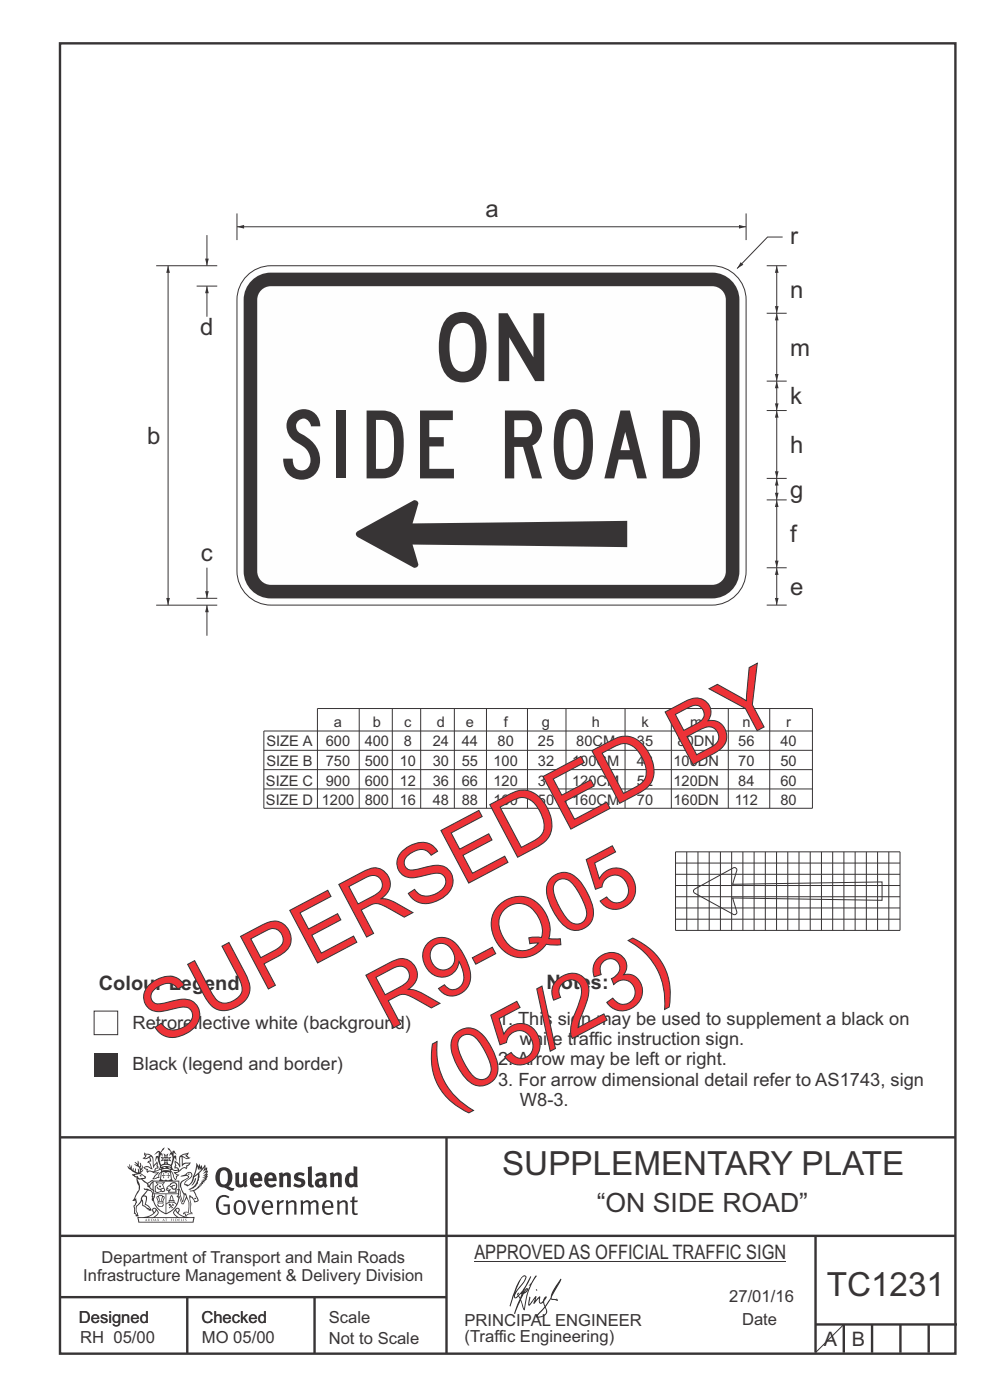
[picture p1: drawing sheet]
<svg xmlns="http://www.w3.org/2000/svg" width="210mm" height="297mm" viewBox="0 0 210 297" stroke-linecap="round" stroke-linejoin="round" font-family="sans-serif">
<g fill="none" stroke="#373435" stroke-width=".51">
<path d="M12.7 9.2h190v278h-190zM12.7 241.3h190M94.7 241.4v45.8M12.7 275.2h82M12.7 262.2h190.1M39.7 275.2v12M66.7 275.2v12M173 262.2v24.8M173 281h30M179 281v6M185 281v6M191 281v6"/>
<path d="M197 281v6"/>
</g>
<g fill="#373435">
<path d="M47 248.5a2.55 2.55 0 0 0 0 2.7l.3 .1a.81 .81 0 0 0 1-.9v-.6a1.04 1.04 0 0 0-1.1-1.5zM46.3 248.1a1.82 1.82 0 0 1 2.1-.2 1.82 1.82 0 0 1 .9 1.9 2.29 2.29 0 0 1-.8 1.9l.7 .3h.5l-.2 .6a2.87 2.87 0 0 1-2-.7 2.12 2.12 0 0 1-1.6-3.1z" fill-rule="evenodd"/>
<path d="M49.9 248.9l.8-.2v2a.46 .46 0 0 0 .3 .6 .46 .46 0 0 0 .6-.3v-2.1l.7-.2v2.4l.2 .5-.5 .4-.3-.3a1.02 1.02 0 0 1-1.2 .2 1.02 1.02 0 0 1-.6-1.1z" fill-rule="evenodd"/>
<path d="M54 249.5l-.1 .5h.9a.49 .49 0 0 0-.2-.6 .49 .49 0 0 0-.6 .1zM53.4 249.1a1.34 1.34 0 0 1 1.6-.2 1.34 1.34 0 0 1 .7 1.5v.2h-1.8a.77 .77 0 0 0 .5 .8 .77 .77 0 0 0 .9-.4l.3 .5a1.59 1.59 0 0 1-2 .2 1.59 1.59 0 0 1-.5-2z" fill-rule="evenodd"/>
<path d="M57.1 249.5l-.2 .5h1a.49 .49 0 0 0-.2-.6 .49 .49 0 0 0-.6 .1zM56.4 249.1a1.34 1.34 0 0 1 1.6-.2 1.34 1.34 0 0 1 .7 1.5v.2h-1.8a.77 .77 0 0 0 .5 .8 .77 .77 0 0 0 .9-.4l.4 .5a1.59 1.59 0 0 1-2.1 .2 1.59 1.59 0 0 1-.5-2z" fill-rule="evenodd"/>
<path d="M59.2 248.9l.7-.2 .1 .4a.95 .95 0 0 1 1-.3 .95 .95 0 0 1 .7 .8v2.3h-.8v-2.3a.46 .46 0 0 0-.8 .1v2.2h-.8z" fill-rule="evenodd"/>
<path d="M62.6 249.1a1.75 1.75 0 0 1 2-.1l-.2 .5-.6-.2a.43 .43 0 0 0-.6 .3l.4 .3a1.04 1.04 0 0 1 1.2 1.1 1.04 1.04 0 0 1-1.4 1l-1.2-.4 .3-.6 1 .4 .4-.4a.88 .88 0 0 0-1-.5l-.4-.2-.1-.4z" fill-rule="evenodd"/>
<path d="M65.3 247.6l.8-.2 .1 3.8 .3 .2 .1 .5a.88 .88 0 0 1-1-.1 .88 .88 0 0 1-.3-1z" fill-rule="evenodd"/>
<path d="M67.8 250.6a.43 .43 0 0 0-.1 .7 .43 .43 0 0 0 .7-.1v-.7zM66.8 249.2a1.7 1.7 0 0 1 2.4 .1v1.8l.3 .4-.4 .5-.5-.3a1.03 1.03 0 0 1-1.7-.2 1.03 1.03 0 0 1 .8-1.5h.7v-.4a.8 .8 0 0 0-1.2 .1z" fill-rule="evenodd"/>
<path d="M70 248.9l.7-.2 .1 .4a.95 .95 0 0 1 1-.3 .95 .95 0 0 1 .7 .8v2.3h-.8v-2.3a.46 .46 0 0 0-.8 .1v2.2h-.8z" fill-rule="evenodd"/>
<path d="M74.3 249.5a1.48 1.48 0 0 0 0 1.7h.5l.2-.1v-1.5l-.3-.2zM75 247.4l.8 .1 .1 4.4h-.7l-.1-.2a1.26 1.26 0 0 1-1.4 0 1.26 1.26 0 0 1-.5-1.3 1.29 1.29 0 0 1 .4-1.3 1.29 1.29 0 0 1 1.4-.2z" fill-rule="evenodd"/>
<path d="M46.4 253.9a1.72 1.72 0 0 1 2.3 0l-.3 .3a1.24 1.24 0 0 0-1.4-.2 1.24 1.24 0 0 0-.6 1.4 1.49 1.49 0 0 0 1.2 2l.7-.2v-1.3h-.8l-.1-.4h1.4v1.9a1.93 1.93 0 0 1-2.3 0 1.93 1.93 0 0 1-.7-2.2l.2-.7z" fill-rule="evenodd"/>
<path d="M50.4 255.1a1.65 1.65 0 0 0 .2 2.2 .99 .99 0 0 0 1-1.4 .78 .78 0 0 0-.4-.8 .78 .78 0 0 0-.8 0zM50 254.9a1.33 1.33 0 0 1 1.6-.1 1.33 1.33 0 0 1 .5 1.4 1.31 1.31 0 0 1-1.3 1.6 1.31 1.31 0 0 1-1.2-1.6v-.6z" fill-rule="evenodd"/>
<path d="M52.5 254.7l.5-.1 .8 2.6 .8-2.5h.5l-1.1 3h-.5z" fill-rule="evenodd"/>
<path d="M56.3 255.2l-.2 .7h1.3a.7 .7 0 0 0-.3-.8 .7 .7 0 0 0-.8 .1zM55.9 255a1.22 1.22 0 0 1 1.5-.2 1.22 1.22 0 0 1 .5 1.5h-1.8a.93 .93 0 0 0 .5 1 .93 .93 0 0 0 1.1-.2l.2 .3a1.43 1.43 0 0 1-1.8 .1 1.43 1.43 0 0 1-.6-1.7z" fill-rule="evenodd"/>
<path d="M58.7 254.7l.4-.1 .1 .5 .4-.4 .6-.1-.1 .6a.66 .66 0 0 0-.9 .6v1.9h-.4z" fill-rule="evenodd"/>
<path d="M60.6 254.8l.4-.2 .1 .5a.94 .94 0 0 1 1-.5 .94 .94 0 0 1 .8 .8v2.3h-.5l-.1-2.5a.81 .81 0 0 0-1.2 .3v2.2h-.4z" fill-rule="evenodd"/>
<path d="M63.7 254.7l.5-.1 .1 .5 .4-.3a.78 .78 0 0 1 1.2 .3 .9 .9 0 0 1 .9-.5 .9 .9 0 0 1 .8 .8v2.3h-.5l-.1-2.5a.67 .67 0 0 0-1.1 .3v2.2h-.5v-2.4l-.4-.2-.7 .4v2.2h-.5z" fill-rule="evenodd"/>
<path d="M69.1 255.2l-.2 .7h1.3a.7 .7 0 0 0-.3-.8 .7 .7 0 0 0-.8 .1zM68.7 255a1.22 1.22 0 0 1 1.5-.2 1.22 1.22 0 0 1 .5 1.5h-1.8a.93 .93 0 0 0 .4 1 .93 .93 0 0 0 1.2-.2l.2 .3a1.44 1.44 0 0 1-1.8 .1 1.44 1.44 0 0 1-.6-1.7z" fill-rule="evenodd"/>
<path d="M71.5 254.8l.4-.2 .1 .5a.94 .94 0 0 1 1-.5 .94 .94 0 0 1 .8 .8v2.3h-.5l-.1-2.5a.81 .81 0 0 0-1.2 .3v2.2h-.4z" fill-rule="evenodd"/>
<path d="M74.7 253.9l.5-.1v.9h.7l-.1 .4h-.6v2.1l.1 .2h.5l.1 .3a.75 .75 0 0 1-1.2-.6v-2h-.4v-.4h.4z" fill-rule="evenodd"/>
<path d="M30.8 244.9l1.1 .3-.9 .5h-.4l.6-.5zM31.8 245.5l.2-.1a2.44 2.44 0 0 1 .5 1.9l.1 .5 .6-1-.1 .6 .3 .3a.57 .57 0 0 0-.6 .8l-1-.2-.5 .2 .2-.5-.8-.3 .7-.1 .9 .5 .1-.1-.6-1.3-.2-.1 .5-.1zM30.7 244.4l-.1 .5 .2 .4-.6 .4a1.04 1.04 0 0 0 1.4-.1l.2 .6-.3 .1-.2 .4a.94 .94 0 0 1 .8 1.1l-.2-.1a1.16 1.16 0 0 0-1.5-.1l.3 .4 .4 .2 .1 .5 .2 .1 .1-.2a.94 .94 0 0 1 1.1 .3h.8l-1.2 1.2a1.13 1.13 0 0 0 1.2-.2l.4-.1v-.4l.4-.7a.83 .83 0 0 0-.6 1h-.3l-.7 .3 1.1-1.4-.5 .2-.5-.1 1.3-.5-.1-.2-.9 .4v-.3l.2-.2 .3 .1 .1-.3-.2-.4 .1-.6-.2-.3-.7 .9v-.7a1.42 1.42 0 0 0-1.6-1.8z" fill-rule="evenodd"/>
<path d="M38.5 245.3l.5-.3 .7-.1-.6 .3 .8 .5h-.3zM38.3 245.5h.2l.1 2a1.69 1.69 0 0 1 1.6-.7l-.8 .5 .1 .5a1.1 1.1 0 0 0-1.5 .6l-.1-.5-.2-.2h-.5l.3-.4-.3-.7a1.42 1.42 0 0 1 .9 1.1l.2-.1zM37.1 246.2l.1 1-.2 .3 .1 .5 .5-.1 .2 .2a.96 .96 0 0 1-1.2-.1l-.1 .1a1.06 1.06 0 0 0 1.3 .2v.1a.72 .72 0 0 1-.9 .2l.2 .5 .6 .2-.4 .2-.1 .7-.2-.4-.4-1.1-.4-.4 .4 .9a1.54 1.54 0 0 0 .7 1.2l.2-.3a.58 .58 0 0 1 .4-.7l.2-.2h-.3l-.5-.3 .9-.5a.93 .93 0 0 1 1.2-.5v.2l.2-.2 .1-.5a.99 .99 0 0 0 .7-.8l-1.3 .1-.3 .2-.1-1.4 .9 .4 .9-.3h-.4l-.5-.4 .4-.7-.6 .2a1.46 1.46 0 0 0-1.4 2.1l.1 .4-.3-.4z" fill-rule="evenodd"/>
<path d="M35.6 248.9l.2 .1-.1 .3 .4 .1-.4 .1v.5l-.1-.6h-.3l.3-.1z" fill-rule="evenodd"/>
<path d="M34.6 248.9l.2 .1v.3l.3 .1h-.3l-.1 .6v-.5l-.4-.1 .4-.1z" fill-rule="evenodd"/>
<path d="M34.3 248.8a.57 .57 0 0 1 .9 .2 .57 .57 0 0 1 .9-.2l.2 1.4h-.2a.57 .57 0 0 1-.9 0 .69 .69 0 0 1-1.1 0zM34.2 248.1l-.3 2.1-.1 .4h2.9l-.2-.4-.3-2.1h-.2v.3l-.8-.2-.8 .2v-.3z" fill-rule="evenodd"/>
<path d="M34.2 252.4a.3 .3 0 0 0 .6 0 .3 .3 0 0 0-.6 0zM33.3 251l.3 .3-.3 .3a.79 .79 0 0 0 0 1.3l.8-.2-.1-.3a.55 .55 0 0 1-.7-.6h.1l.2 .3 .3 .1 .8-.2-.4-.7 .4-.3-.7 .1zM33 250.7l1.1 .2 .9-.2-.4 .7 .4 1.1a.56 .56 0 0 1-.8 .3l-.2 .1a.73 .73 0 0 1-.9 .1 .73 .73 0 0 1-.3-.9v-.4l.6-.4z" fill-rule="evenodd"/>
<path d="M35.6 251.9l.7-.5a.58 .58 0 0 1 1-.1 .58 .58 0 0 1-.4 .9l-.3-.3a.43 .43 0 0 1 .6-.3v-.1a.57 .57 0 0 0-.8 .2l-.2-.1-.3 .1 .5 .2a.55 .55 0 0 0 .8 .4v.5h-1.3l.4-.3-.2-.2-.6 .1 .2-.2-.2-.1zM35.4 251.8l-.1 .2a.39 .39 0 0 0 .2 .6h.3l-.2 .4h1.9l-.1-.7a.86 .86 0 0 0-.1-1.4 .86 .86 0 0 0-1.3 .4z" fill-rule="evenodd"/>
<path d="M36 254.8h.8v.2h-.8zM36.4 253.8l.2 .8h-.4zM36.4 253.5l-.3 .5-.1 .6h-.2v.4l-.7 .4 .2 .2a1.48 1.48 0 0 1 2.1 .1l.2-.1-.6-.5v-.5h-.2l-.1-.6z" fill-rule="evenodd"/>
<path d="M35.8 255.4l.4 .1 .1 .3 .3-.2-.2-.2a.38 .38 0 0 1 .5 .5l-.2-.2-.3 .3 .4 .2-.4 .2-.1-.4-.4 .4-.1-.2 .4-.3-.1-.1-.2 .1z" fill-rule="evenodd"/>
<path d="M34.5 254h.2v.2l-.2 .6h-.2zM33.6 255.3h.9v.2a.55 .55 0 0 1-.8 .4v-.2l-.2-.1zM33.4 254h.2l.2 .8h-.2zM33.6 255h.8l.1 .1-.8 .1zM33.8 253.7h.5l-.2 1.1h-.1zM33.3 253.8l-.1 .3 .3 1.1a.48 .48 0 0 0-.1 .6 .48 .48 0 0 0 .5 .3l.5-.1a.49 .49 0 0 0 .2-.8l.3-1.1-.1-.3a1.42 1.42 0 0 0-1.5 0z" fill-rule="evenodd"/>
<path d="M33.7 251.5l.4 .1 .1 .3h-.3z" fill-rule="evenodd"/>
<path d="M41.3 250.1l.3-.2-.2 .9-.6 .7h-.2l.5-.7z" fill-rule="evenodd"/>
<path d="M39.7 249l.3-.2 .5 .2a.88 .88 0 0 1-.6 1.1 1.22 1.22 0 0 0-.8 1.3l.5 .2a.72 .72 0 0 0 .9-.4l.5-.8 .2-.6 .8-.6v.3a2.85 2.85 0 0 1-2 2.8l.1 .1a2.13 2.13 0 0 0 1.9-1.5v-.2a2.01 2.01 0 0 0 .3-1.8l1.1-1.3-.4 1 .7-.5-.7 1 .8-.4-.8 .8 .7-.1-.9 .5 .8-.1-.8 .4h.8l-.9 .3 .3 .2h-.4l.2 .3h-.3l.1 .3h-.4l.2 .3h-.2a2.16 2.16 0 0 1-2 1l.1 .2h.4a.76 .76 0 0 1 .7 .7l.5 1.2-.6 .2a1.45 1.45 0 0 0-1.1-1.3l.2 1.8-.1 1.8 .4 .3a1.07 1.07 0 0 0-1.2 .4v-.3l-.5-.2a.87 .87 0 0 1 1.1-.1v-.7a4.4 4.4 0 0 0-.6-3.1v-.3h-.3a2.16 2.16 0 0 1-.7-2.2l.3-.3 1.2-.8a.55 .55 0 0 0-.4-.8zM37.8 252.4a.76 .76 0 0 1 .3 1.1l.6 1.6 .4-1.7 .2 .1a.61 .61 0 0 1-.1 .9l-.3 .9h-.2l-.7-1.6-.3 .1a1.18 1.18 0 0 0 .1-1.4zM41.8 247.5l.2 .8 .3-.6v.6l.4-.5a1.9 1.9 0 0 1-1.1 1.4l-.4 .3zM38.3 249.6l1.3-.1 .2 .1v.3l-.5 .3a1.26 1.26 0 0 0-.9 1.9l.2 .6a1.84 1.84 0 0 1 .1 2.1l-.4-1.3a.96 .96 0 0 0-.4-1.3l-.4 .3a.78 .78 0 0 1 0 1.2l.1 .3h.4l.4 1.1a.38 .38 0 0 0 .2 .4 .38 .38 0 0 0 .4-.1l.6-1.2a2.94 2.94 0 0 1 .4 2.5l-.1 .5-.8-.1-.3 .4v.2l.4-.1 .1 .4 .2 .1a1.02 1.02 0 0 1 1.3-.5v-.4l-.3-.1 .1-1.8-.3-1.3 .1 .1a1.14 1.14 0 0 1 .8 .9 .63 .63 0 0 0 .8-.2 .63 .63 0 0 0-.1-.9l-.7-1.2 .9-.6 .2-.3 .3-.1-.1-.2h.4l-.1-.3h.3l-.1-.3 .5-.1-.2-.2 .6-.4v-.2h-.2l.4-.5-.3 .1 .3-.6-.4 .1 .4-.5v-.3l-.3 .2 .2-.6-.1-.3-.4 .3v-.8l-.6 .8-.2-.7-.2 .4-.3-.7-.1 .6-.5-.8-.1 1.4-.6 1.9a1.81 1.81 0 0 1-1 1.4l-.6-.2a1.75 1.75 0 0 1 1.1-1.2 .75 .75 0 0 0 .1-1.3 .75 .75 0 0 0-1.1 .5z" fill-rule="evenodd"/>
<path d="M41.2 254.1h.3l.2 .3h-.4z" fill-rule="evenodd"/>
<path d="M29.4 258.4h11.6l-.1 .8h-11.4zM31.4 258.2l.4-.1a2.48 2.48 0 0 0 1.4-1.3l.3 .5-.5 .6-.5 .3zM32.5 256.6l.3-.2 .2 .2-.3 .6zM37.2 256.8a2.65 2.65 0 0 0 1.8 1.4h-1.1l-.5-.3-.5-.6zM37.4 256.6l.2-.2 .3 .2-.3 .6zM29.2 258.2l.1 1.2h11.8l.2-1.1-.2-.1a4.1 4.1 0 0 1-3.3-.9l.3-.4-.1-.5a1.06 1.06 0 0 0-1.3 .9l.2 .4 .6 .5h-4.7l.3-.1a.84 .84 0 0 0 .6-.7 .84 .84 0 0 0-.5-.9l-.3-.2-.5 .1-.1 .5 .3 .4a4.2 4.2 0 0 1-3.4 .9z" fill-rule="evenodd"/>
<path d="M31 258.7l.1 .2h-.2zM31 258.6l-.3 .5 .4-.1 .2 .1z" fill-rule="evenodd"/>
<path d="M31.4 258.6h.2v.4a.25 .25 0 0 0 .2-.1 .25 .25 0 0 0-.1-.3h.1a.29 .29 0 0 1 0 .4 .29 .29 0 0 1-.4 0 .29 .29 0 0 1 0-.4z" fill-rule="evenodd"/>
<path d="M32.2 258.6a.22 .22 0 0 1 .3 .2 .22 .22 0 0 1-.3 .2zM32 258.6l.1 .5a.33 .33 0 0 0 .4-.1 .33 .33 0 0 0 0-.4 .33 .33 0 0 0-.5 0z" fill-rule="evenodd"/>
<path d="M32.9 258.7l.1 .2h-.2zM32.9 258.6l-.2 .5 .3-.1 .2 .1z" fill-rule="evenodd"/>
<path d="M33.3 258.6h.2l.1 .2 .2-.2-.2 .2 .2 .3-.3-.2v.2h-.2l.2-.3z" fill-rule="evenodd"/>
<path d="M34.7 258.7l.1 .2h-.2zM34.7 258.6l-.3 .5 .4-.1 .2 .1z" fill-rule="evenodd"/>
<path d="M35 258.6h.5h-.2v.5h-.2l.1-.5z" fill-rule="evenodd"/>
<path d="M36.2 258.6h.3h-.1v.2h.1h-.1v.3h-.2z" fill-rule="evenodd"/>
<path d="M36.7 258.6h.2v.5h-.2z" fill-rule="evenodd"/>
<path d="M37.3 258.6a.22 .22 0 0 1 .3 .2 .22 .22 0 0 1-.3 .2zM37.1 258.6v.5a.33 .33 0 0 0 .5-.1 .33 .33 0 0 0 0-.4 .33 .33 0 0 0-.5 0z" fill-rule="evenodd"/>
<path d="M37.8 258.6h.4h-.2v.2h.1h-.1v.2l.2 .1h-.4z" fill-rule="evenodd"/>
<path d="M38.4 258.6h.2l-.1 .4 .2 .1h-.3z" fill-rule="evenodd"/>
<path d="M38.9 258.6h.2v.5h-.2z" fill-rule="evenodd"/>
<path d="M39.3 258.6h.2l-.1 .1 .2 .2-.2 .2h-.1v-.2l.2 .1z" fill-rule="evenodd"/>
<path d="M34.2 247.4a1.51 1.51 0 0 1 2.1 .2 2.67 2.67 0 0 0-2.1 0zM35.7 247.6l.5 .2v.2l-.4-.1zM34.6 247.7l.5-.1 .1 .2h-.4zM34.1 247.9l.2 .1-.3 .1zM35 246.9l.2-.2 .3 .2zM34.9 245.7h.2v.3h-.2zM35 245.1l.2 .2 .2-.2-.1 .4h-.2zM35.1 246.3h.2l.1 .4-.2-.2-.2 .2zM35.3 245.7h.2v.3h-.2zM34.4 245.7l.3 .1 .1 .2-.4 .1 .2-.2zM35.7 245.8l.3-.1-.2 .2 .2 .2-.4-.1zM32.7 244.9l1-.5-.1 1-.2-.2-.3 .2-.3 1.1 .5-1 .3 .9a1.84 1.84 0 0 1 .2 1.7l.4 .1a2.48 2.48 0 0 1 2.2 .1l.2-.3-.2-.7 .7-1.7 .4 .6-.2-1-.2-.1-.2 .3v-.9l.6 .4-.6-.8-.3 .1-.1 .4-.5-.8-.5-.3 .2 .4 .6 .6-.5 .7 .5-.3a2.06 2.06 0 0 1-.1 2.2l-.5-.2-.2-.6 .2-.1 .7 .2-.4-.5 .4-.5-.7 .2-.2-.2 .2-.7-.5 .4-.5-.4 .2 .7-.2 .2-.7-.2 .4 .5-.4 .5 .8-.2 .1 .1-.2 .6-.5 .2a2.02 2.02 0 0 1 0-2.2l.3 .5-.1-.6-.3-.1 .8-1.3-.4 .4-.5 .7-.2-.3a.8 .8 0 0 0-.8 .5z" fill-rule="evenodd"/>
<path d="M29.2 250.1l.3 .2a.61 .61 0 0 1 .8 .3l.3 .2a.8 .8 0 0 1 .6 1l.4 .1 .6 .5a1 1 0 0 1 .4 1.1l-.1 .7v-.5h-.1a.96 .96 0 0 0-.8-1.3l-.2-.2h-.7l-.1-.1-.1 .1 .1 .3h.6l-1.2 1.4-.2 .9-.4 .6a1.33 1.33 0 0 0-.5 1.8l.2 .5a1.26 1.26 0 0 1-.5-1.4l-.1-.4a1.56 1.56 0 0 0 .4-1.7l-.3 .2 .2-.5a3.2 3.2 0 0 0 .7-3zM30.4 253.9h.4a2.06 2.06 0 0 1-.1 1.6l.7 .5 .4 .4-.6-.1-.8-.6-.1-.9a.51 .51 0 0 1 .1-.9zM28.6 249.3a1.52 1.52 0 0 1 2.1 .6l-1.1 .1-.2-.1-.1-.4-.5 .1zM27.5 247v.8l-.3-.4-.1 .1a3.1 3.1 0 0 0 1.9 1.5l-1 .1 .5 .6 .5 .1 .1 1.1a1.84 1.84 0 0 1-.3 2.5l-.4 .9-.3 .4 .2 .1 .4-.1 .1 .4-.2 .5-.3 .2 .1 1.8 .2-.1 .3 .6h.1l.5-.1-.2-.5a1.3 1.3 0 0 1-.1-1.7l.9-1 .2 1.1 .5 .2 .5 .5 .1-.1 .2 .4 .5-.1a1.85 1.85 0 0 0-1.2-1.4l.1-.2a1.39 1.39 0 0 0 0-1.5l-.5-.1 .5-.5a.66 .66 0 0 1 .9-.4 .66 .66 0 0 1 .3 .9l-.1 .4 .2-.1v.2l-.1 .3 .2 .5 .1-.3a2.24 2.24 0 0 0 .1-2.2 .73 .73 0 0 1-.7-.7 .73 .73 0 0 1 .6-.7v-.2a.94 .94 0 0 0-.9 .8 .48 .48 0 0 1-.1-.5 .48 .48 0 0 1 .5-.3l.5-.3a.51 .51 0 0 0-.8 .2l-.4 .3-1.1-.8 .6-.1 .2-.5-1.2-.7 .5-.4v-.4l-.4 .4v-.2a.69 .69 0 0 0 .2-1v.5l-.2 .2v-1.1l-.3-.2 .1 .6-.1 .2-.4-1.2v.6l-.6-.3 .5 .6-.6-.2 .3 .3a1 1 0 0 1 .7 1.5l-.2-.8v.8l-.5-.2v-.7l-.2 .6-.2-.1-.1-.6-.2 .4-.2-.2 .1-.7-.2 .5z" fill-rule="evenodd"/>
<path d="M29.6 249.5l.2-.2 .3 .3z" fill-rule="evenodd"/>
<path d="M32.4 250.5h5.6v2l-.2-.1v-1.7h-5.2v2.5h5.2v-.8l.1 .2-.1 1.1v-.3h-2.5v4a4.1 4.1 0 0 0 2.6-3.6l.1-.1a4 4 0 0 1-2.8 3.9 4.2 4.2 0 0 1-2.8-4.7l.1 1.3 .1-.2a3.8 3.8 0 0 0 2.5 3.4v-4h-2.5l-.2-.9z" fill-rule="evenodd"/>
<circle cx="40" cy="249.1" r=".17"/>
</g>
<path d="M100.6 267.7h66.2" fill="none" stroke="#373435" stroke-width=".21"/>
<g fill="#252726">
<path d="M111.6 273.7l.2-.2-.5 .7zM110.4 274.5l.3 .1-.3 .8-.3-.5zM110.9 270.9h.5a9.3 9.3 0 0 1-2 3.1l-.1 .3 1-2.5zM110.6 271a14.7 14.7 0 0 0-2.2 4.9l-.3 1.2 .1 .1 .8-2.3a.42 .42 0 0 0 .2 .6 .42 .42 0 0 0 .6-.3l.2-.1 .3 .5-1.2 3.2h.2l1.1-2.9 .6 1.9 .2 .2 .2-.5a13.5 13.5 0 0 1 2-6.2l.5-.5-.2-.2-1.5 2.1 .3-.1a14.9 14.9 0 0 0-1.3 5.1l-.4-1.2a1.39 1.39 0 0 1 .2-1.8l.1-.2a.92 .92 0 0 0 .8-1.2 .75 .75 0 0 0-.7 .7l-.2 .2 1.6-3.4h-.1l-.4 .7a10.5 10.5 0 0 1-2.1 3.3l.1-.5a.32 .32 0 0 0-.3 .2 .32 .32 0 0 0 0 .4l-.5 .4a3.2 3.2 0 0 1 1.1-2.3l.5-.6a2.49 2.49 0 0 0 .7-1.6l-.3-.2z" fill-rule="evenodd"/>
<path d="M115.6 277.5a1.15 1.15 0 0 1 .1 1.3 1.15 1.15 0 0 1-1.2 .5h-.5zM112.3 275.1l-.3 1.7 .3 .2 1.2-1.5-.3 1.1 1.2-1.2a.94 .94 0 0 0 .3 1.2l.5-.3 .3 .9-1.2 1.3a.98 .98 0 0 0-.5 1 1.9 1.9 0 0 0 2.3-1.3l-.1-.2a1.02 1.02 0 0 1 .3-1.4l.5-1 1.5 .3-.2-.4v.2l-1.1-.1v-.3l2-3.6 .1-.2-.1-.2-1.8 2.7a6.6 6.6 0 0 1-1.5 3l-.2-.2a1.01 1.01 0 0 1 .4-1.4l.1-.2-.2-.1-.4 .4-.2 .5-.5 .4-.2-.4 .1-.9-.2-.1-.8 1 .2-1h-.1l-1.4 1.8 .2-1.5v-.1z" fill-rule="evenodd"/>
<path d="M113.7 273.6l.3 .2h-.3z" fill-rule="evenodd"/>
</g>
<path d="M179 281l-6 6" fill="none" stroke="#373435" stroke-width=".21"/>
<path d="M20 223.5h5v5h-5z" fill-rule="evenodd" fill="#373435"/>
<path d="M20 214.5h5v5h-5z" fill-rule="evenodd" fill="#fefefe" stroke="#373435" stroke-width=".21"/>
<path d="M50.3 48.1h108" fill="none" stroke="#373435" stroke-width=".21"/>
<g fill="#373435">
<path d="M156.8 47.7l1.5 .4-1.5 .4z"/>
<path d="M50.3 48.1l1.5-.4v.8z"/>
</g>
<path d="M50.3 45.3v5.6M158.3 45.3v5.6M166 50.3h-3.2l-6.4 6.7" fill="none" stroke="#373435" stroke-width=".21"/>
<path d="M157.1 55.6l.6 .6-1.3 .8z" fill="#373435"/>
<path d="M164.8 120.5v7.9" fill="none" stroke="#373435" stroke-width=".21"/>
<g fill="#373435">
<path d="M164.8 120.5l.4 1.5h-.8z"/>
<path d="M164.4 126.9h.8l-.4 1.5z"/>
</g>
<path d="M162.6 87.1h4.3M162.6 106.1h4.3M162.6 101.5h4.3M162.6 128.4h4.3M162.6 120.5h4.3" fill="none" stroke="#373435" stroke-width=".21"/>
<path d="M52 58.9a7.2 7.2 0 0 1 5.5-2.5h93.5a7.2 7.2 0 0 1 7.3 7.2v57.6a7.2 7.2 0 0 1-7.3 7.2h-93.5a7.2 7.2 0 0 1-7.2-7.2v-57.6a7.2 7.2 0 0 1 1.7-4.7z" fill-rule="evenodd" fill="#fefefe" stroke="#373435" stroke-width=".21"/>
<path d="M53.4 59.5a5.8 5.8 0 0 1 4-1.7h93.7a5.8 5.8 0 0 1 5.8 5.8v57.6a5.8 5.8 0 0 1-5.8 5.8h-93.7a5.8 5.8 0 0 1-5.7-5.8v-57.6a5.7 5.7 0 0 1 1.7-4.1z" fill-rule="evenodd" fill="#373435"/>
<path d="M55.2 61.8a2.88 2.88 0 0 1 2.2-1.1h93.7a2.89 2.89 0 0 1 2.9 2.9v57.6a2.89 2.89 0 0 1-2.9 2.9h-93.7a2.89 2.89 0 0 1-2.8-2.9v-57.6v-.7z" fill-rule="evenodd" fill="#fefefe"/>
<path d="M75.8 112.8l12-6.7a.78 .78 0 0 1 .9 .7l-1.2 4.3 45.6-.6v.5v5.1l-45.6-.6 1.2 4.2a.78 .78 0 0 1-.9 .8l-12-6.6a.68 .68 0 0 1 0-1.1z" fill-rule="evenodd" fill="#373435"/>
<path d="M164.8 106.1v14.4" fill="none" stroke="#373435" stroke-width=".21"/>
<g fill="#373435">
<path d="M164.8 106.1l.4 1.5h-.8z"/>
<path d="M164.4 119h.8l-.4 1.5z"/>
</g>
<path d="M164.8 101.5v4.6" fill="none" stroke="#373435" stroke-width=".21"/>
<g fill="#373435">
<path d="M164.8 101.5l.4 1.5h-.8z"/>
<path d="M164.4 104.6h.8l-.4 1.5z"/>
</g>
<path d="M164.8 87.1v14.4" fill="none" stroke="#373435" stroke-width=".21"/>
<g fill="#373435">
<path d="M164.8 87.1l.4 1.5h-.8z"/>
<path d="M164.4 100h.8l-.4 1.5z"/>
</g>
<path d="M164.8 80.9v6.2" fill="none" stroke="#373435" stroke-width=".21"/>
<g fill="#373435">
<path d="M164.8 80.9l.4 1.5h-.8z"/>
<path d="M164.4 85.6h.8l-.4 1.5z"/>
</g>
<path d="M162.6 56.4h4.3M162.6 66.5h4.3M164.8 66.5v14.4M162.6 80.9h4.3" fill="none" stroke="#373435" stroke-width=".21"/>
<g fill="#373435">
<path d="M164.8 66.5l.4 1.5h-.8z"/>
<path d="M164.4 79.4h.8l-.4 1.5z"/>
</g>
<path d="M164.8 56.4v10.1" fill="none" stroke="#373435" stroke-width=".21"/>
<g fill="#373435">
<path d="M164.8 56.4l.4 1.5h-.8z"/>
<path d="M164.4 65h.8l-.4 1.5z"/>
</g>
<path d="M35.7 56.4v72M33.1 128.4h13" fill="none" stroke="#373435" stroke-width=".21"/>
<g fill="#373435">
<path d="M35.7 56.4l.3 1.5h-.7z"/>
<path d="M35.3 126.9h.7l-.3 1.5z"/>
</g>
<path d="M43.9 120.4v6.5M46.1 126.9h-4.4" fill="none" stroke="#373435" stroke-width=".21"/>
<path d="M43.5 125.4h.8l-.4 1.5z" fill="#373435"/>
<path d="M43.9 128.4v6.5" fill="none" stroke="#373435" stroke-width=".21"/>
<path d="M43.9 128.4l.4 1.5h-.8z" fill="#373435"/>
<path d="M33.1 56.4h13M43.9 60.7v6.5M46.1 60.7h-4.4" fill="none" stroke="#373435" stroke-width=".21"/>
<path d="M43.9 60.7l.4 1.5h-.8z" fill="#373435"/>
<path d="M43.9 49.9v6.5" fill="none" stroke="#373435" stroke-width=".21"/>
<path d="M43.5 54.9h.8l-.4 1.5z" fill="#373435"/>
<g fill="none" stroke="#373435" stroke-width=".21">
<path d="M56 159.2h116.3M76.2 150.3v21.2M83.2 150.3v21.2M89.2 150.3v21.2M96.4 150.3v21.2M103.2 150.3v21.2M111.9 150.3v21.2M120.1 150.3v21.2M132.6 150.3v21.2M142.4 150.3v21.2M154.5 150.3v21.2M163.3 150.3v21.2"/>
<path d="M172.3 155.1h-116.3v16.4h116.3v-21.2h-105v21.2M56 163.3h116.3M56 167.4h116.3M143.3 180.7h47.6v16.7h-47.6zM143.3 195h47.6M143.3 192.6h47.6M143.3 190.3h47.6M143.3 187.9h47.6M143.3 185.5h47.6M143.3 183.1h47.6M145.7 180.7v16.7M147.2 188.7l8.4-4.6a.5 .5 0 0 1 .7 .5l-.9 3 31.7-.5v3.9l-31.7-.5 .9 2.9a.5 .5 0 0 1-.2 .6 .5 .5 0 0 1-.5 0l-8.2-4.5a.5 .5 0 0 1-.2-.8z"/>
<path d="M148.1 180.7v16.7M150.4 180.7v16.7M152.8 180.7v16.7M155.2 180.7v16.7M157.6 180.7v16.7M160 180.7v16.7M162.3 180.7v16.7M164.7 180.7v16.7M167.1 180.7v16.7M169.5 180.7v16.7M171.9 180.7v16.7M174.3 180.7v16.7"/>
<path d="M176.6 180.7v16.7M179 180.7v16.7M181.4 180.7v16.7M183.8 180.7v16.7M186.2 180.7v16.7M188.5 180.7v16.7"/>
</g>
<g font-size="17.6" fill="#ed3237">
<text x="34.1" y="221.9" transform="rotate(-28 34.1 221.9)">SUPERSEDED BY</text>
<text x="82.3" y="218.7" transform="rotate(-28 82.3 218.7)">R9-Q05</text>
<text x="94.1" y="234.8" transform="rotate(-28 94.1 234.8)">(05/23)</text>
</g>
<g font-size="14.4" fill="#373435">
<text x="93.1" y="80.9">ON</text>
<text x="60.1" y="101.5">SIDE ROAD</text>
</g>
<g font-size="7.1" fill="#373435">
<text x="106.5" y="249.2">SUPPLEMENTARY PLATE</text>
<text x="175.4" y="275">TC1231</text>
</g>
<text font-size="5.6" fill="#373435" x="126.6" y="257.2">“ON SIDE ROAD”</text>
<g font-size="5.1" fill="#373435">
<text x="103" y="46.1">a</text>
<text x="167.6" y="51.7">r</text>
<text x="167.6" y="63.2">n</text>
<text x="42.5" y="71.1">d</text>
<text x="167.6" y="75.5">m</text>
<text x="167.6" y="85.8">k</text>
<text x="31.2" y="94.2">b</text>
<text x="167.6" y="96.1">h</text>
<text x="167.6" y="105.6">g</text>
<text x="42.6" y="119">c</text>
<text x="167.6" y="115">f</text>
<text x="167.6" y="126.3">e</text>
</g>
<g font-size="4.2" fill="#373435">
<text x="115.9" y="209.9">Notes:</text>
<text x="21" y="210.1">Colour Legend</text>
<text x="100.6" y="267.2">APPROVED AS OFFICIAL TRAFFIC SIGN</text>
<text x="174.7" y="285.6">A</text>
<text x="180.7" y="285.6">B</text>
</g>
<g font-size="3.9" fill="#373435">
<text x="28.1" y="218.4">Retroreflective white (background)</text>
<text x="105.7" y="217.4">1. This sign may be used to supplement a black on</text>
<text x="110.3" y="221.7">white traffic instruction sign.</text>
<text x="28.1" y="227.1">Black (legend and border)</text>
<text x="105.7" y="226.1">2. Arrow may be left or right.</text>
<text x="105.7" y="230.4">3. For arrow dimensional detail refer to AS1743, sign</text>
<text x="110.3" y="234.7">W8-3.</text>
</g>
<g font-size="3.5" fill="#373435">
<text x="21.6" y="267.9">Department of Transport and Main Roads</text>
<text x="17.7" y="271.8">Infrastructure Management &amp; Delivery Division</text>
<text x="16.7" y="280.6">Designed</text>
<text x="42.7" y="280.6">Checked</text>
<text x="69.7" y="280.6">Scale</text>
<text x="98.5" y="281.4">PRINCIPAL ENGINEER</text>
<text x="154.7" y="276.2">27/01/16</text>
<text x="157.4" y="281.2">Date</text>
<text x="17" y="284.8">RH 05/00</text>
<text x="42.8" y="284.8">MO 05/00</text>
<text x="69.7" y="285.2">Not to Scale</text>
<text x="98.5" y="284.8">(Traffic Engineering)</text>
</g>
<g font-size="3.1" fill="#373435">
<text x="70.8" y="154.2">a</text>
<text x="79.1" y="154.2">b</text>
<text x="85.8" y="154.2">c</text>
<text x="92.7" y="154.2">d</text>
<text x="98.8" y="154.2">e</text>
<text x="106.8" y="154.2">f</text>
<text x="115" y="154.2">g</text>
<text x="125.5" y="154.2">h</text>
<text x="136.1" y="154.2">k</text>
<text x="146.4" y="154.2">m</text>
<text x="157.5" y="154.2">n</text>
<text x="166.8" y="154.2">r</text>
<text x="56.5" y="158.3">SIZE A</text>
<text x="69.1" y="158.4">600</text>
<text x="77.4" y="158.3">400</text>
<text x="85.7" y="158.4">8</text>
<text x="91.8" y="158.4">24</text>
<text x="97.9" y="158.4">44</text>
<text x="105.5" y="158.4">80</text>
<text x="114.1" y="158.4">25</text>
<text x="122.2" y="158.3">80CM</text>
<text x="135.1" y="158.3">35</text>
<text x="143.7" y="158.3">80DN</text>
<text x="156.6" y="158.3">56</text>
<text x="165.5" y="158.4">40</text>
<text x="56.4" y="166.7">SIZE C</text>
<text x="56.5" y="162.5">SIZE B</text>
<text x="69.1" y="162.5">750</text>
<text x="69.1" y="166.7">900</text>
<text x="77.4" y="162.5">500</text>
<text x="77.4" y="166.7">600</text>
<text x="84.8" y="162.5">10</text>
<text x="84.8" y="166.7">12</text>
<text x="91.8" y="162.5">30</text>
<text x="91.8" y="166.7">36</text>
<text x="97.9" y="162.5">55</text>
<text x="97.9" y="166.7">66</text>
<text x="104.7" y="162.5">100</text>
<text x="104.7" y="166.7">120</text>
<text x="114.1" y="162.5">32</text>
<text x="114.1" y="166.7">38</text>
<text x="121.4" y="162.5">100CM</text>
<text x="121.4" y="166.7">120CM</text>
<text x="135.1" y="162.5">43</text>
<text x="135.1" y="166.7">52</text>
<text x="142.9" y="162.5">100DN</text>
<text x="142.9" y="166.7">120DN</text>
<text x="156.6" y="162.5">70</text>
<text x="156.6" y="166.7">84</text>
<text x="165.5" y="162.5">50</text>
<text x="165.5" y="166.7">60</text>
<text x="56.4" y="170.8">SIZE D</text>
<text x="68.3" y="170.8">1200</text>
<text x="77.4" y="170.8">800</text>
<text x="84.8" y="170.8">16</text>
<text x="91.8" y="170.9">48</text>
<text x="97.9" y="170.9">88</text>
<text x="104.7" y="170.8">160</text>
<text x="114.1" y="170.8">50</text>
<text x="121.4" y="170.8">160CM</text>
<text x="135.1" y="170.8">70</text>
<text x="142.9" y="170.8">160DN</text>
<text x="155.9" y="170.8">112</text>
<text x="165.5" y="170.8">80</text>
</g>
</svg>
